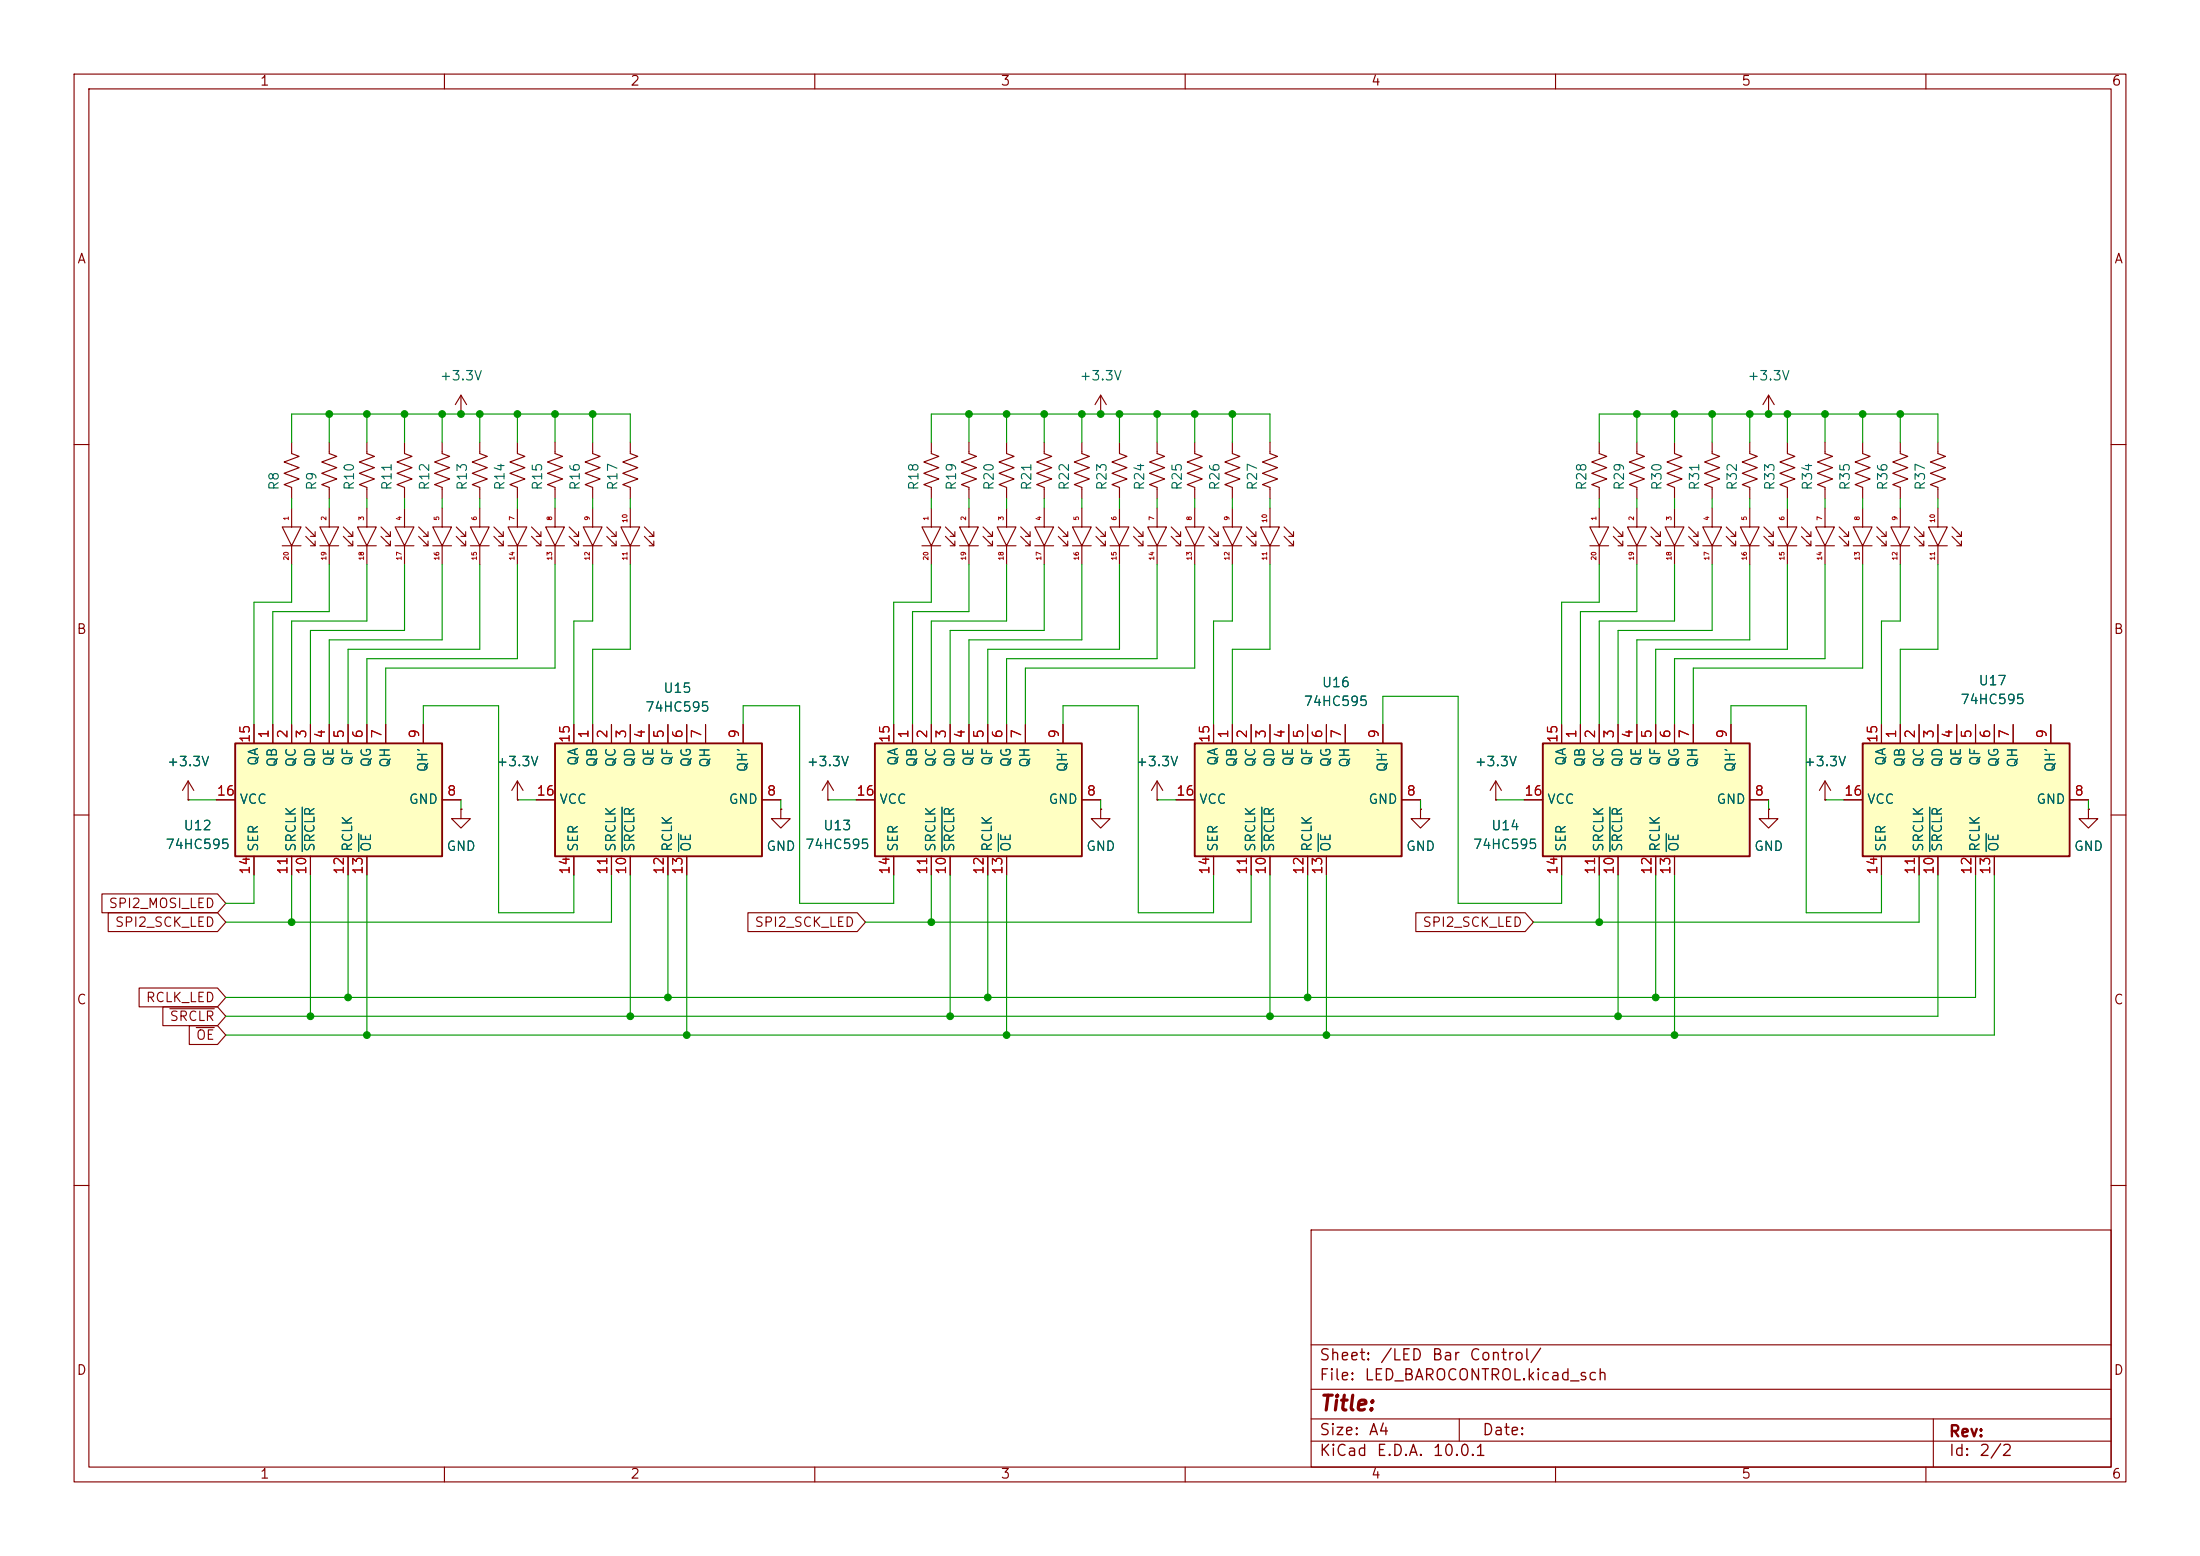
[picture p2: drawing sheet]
<svg xmlns="http://www.w3.org/2000/svg" width="297mm" height="210mm" viewBox="0 0 297 210" stroke-linecap="round" stroke-linejoin="round" font-family="sans-serif">
<g fill="none" stroke="#840000" stroke-width=".15">
<path d="M10 10h277v190h-277zM12 12h273v186h-273zM60 10v2M110 10v2M160 10v2M210 10v2M260 10v2M10 60h2M68.6 71.1h2.5l-1.3 2.6zM68.6 73.7h2.5M69.8 68.6v2.5M69.8 73.7v2.5"/>
<path d="M71.8 71.1l1.2 1.3h-.6M71.8 72.4l1.2 1.3v-.7M72.4 73.7h.6M73 71.8v.6M285 60h2M10 110h2M105.4 109.2v1.3h1.3l-1.3 1.3-1.3-1.3h1.3M105.4 109.2h.1M285 110h2M10 160h2M177 166h108v32h-108zM285 160h2"/>
<path d="M60 198v2M110 198v2M160 198v2M177 194.5h108M177 191.5h108M177 187.5h108M177 181.5h108M197 191.5v3M210 198v2M260 198v2M261 191.5v6.5"/>
</g>
<path d="M74.9 100.3h28v15.3h-28z" fill="#ffffc2"/>
<path d="M74.9 100.3h28v15.3h-28z" fill="none" stroke="#840000" stroke-width=".25"/>
<g fill="none" stroke="#840000" stroke-width=".15">
<path d="M49.5 59.7v1.5l1 .4-2 .8 2 .7-2 .8 2 .7-2 .8 1 .4v1.5M54.6 59.7v1.5l1 .4-2 .8 2 .7-2 .8 2 .7-2 .8 1 .4v1.5M69.8 59.7v1.5l1.1 .4-2.1 .8 2.1 .7-2.1 .8 2.1 .7-2.1 .8 1 .4v1.5M74.9 59.7v1.5l1 .4-2 .8 2 .7-2 .8 2 .7-2 .8 1 .4v1.5M63.5 71.1h2.5l-1.2 2.6zM63.5 73.7h2.5M64.8 68.6v2.5M64.8 73.7v2.5M66.7 71.1l1.2 1.3h-.6M66.7 72.4l1.2 1.3v-.7M67.3 73.7h.6M67.9 71.8v.6"/>
<path d="M73.7 71.1h2.5l-1.3 2.6zM73.7 73.7h2.5M74.9 68.6v2.5M74.9 73.7v2.5M76.8 71.1l1.3 1.3h-.6M76.8 72.4l1.3 1.3v-.7M77.5 73.7h.6M78.1 71.8v.6M78.7 71.1h2.6l-1.3 2.6zM78.7 73.7h2.6M80 68.6v2.5M80 73.7v2.5"/>
<path d="M81.9 71.1l1.3 1.3h-.7M81.9 72.4l1.3 1.3v-.7M82.5 73.7h.7M83.2 71.8v.6M124.5 71.1h2.5l-1.3 2.6zM124.5 73.7h2.5M125.7 68.6v2.5M125.7 73.7v2.5M127.6 71.1l1.3 1.3h-.6M127.6 72.4l1.3 1.3v-.7M128.3 73.7h.6M128.9 71.8v.6"/>
<path d="M129.5 71.1h2.6l-1.3 2.6zM129.5 73.7h2.6M130.8 68.6v2.5M130.8 73.7v2.5M132.7 71.1l1.3 1.3h-.7M132.7 72.4l1.3 1.3v-.7M133.3 73.7h.7M134 71.8v.6M134.6 71.1h2.6l-1.3 2.6zM134.6 73.7h2.6M135.9 68.6v2.5M135.9 73.7v2.5"/>
<path d="M137.8 71.1l1.3 1.3h-.7M137.8 72.4l1.3 1.3v-.7M138.4 73.7h.7M139.1 71.8v.6M245.1 71.1h2.5l-1.2 2.6zM245.1 73.7h2.5M246.4 68.6v2.5M246.4 73.7v2.5M248.3 71.1l1.3 1.3h-.7M248.3 72.4l1.3 1.3v-.7M248.9 73.7h.7M249.6 71.8v.6"/>
<path d="M77.5 97.8v2.5M80 97.8v2.5M82.5 97.8v2.5M85.1 97.8v2.5M87.6 97.8v2.5M90.2 97.8v2.5M92.7 97.8v2.5M95.2 97.8v2.5M100.3 97.8v2.5M25.4 108h.1M25.4 105.4l-.8 1.3M25.4 105.4l.8 1.3"/>
<path d="M25.4 105.4v2.6M72.4 108h2.5M77.5 115.6v2.5M82.5 115.6v2.5M85.1 115.6v2.5M90.2 115.6v2.5M92.7 115.6v2.5M102.9 108h2.5M246.4 108h.1M246.4 105.4v2.6M246.4 105.4l-.8 1.3M246.4 105.4l.7 1.3"/>
</g>
<path d="M84 108.9v6M91.6 112.5v2.4" fill="none" stroke="#006464" stroke-width=".15"/>
<path d="M251.5 100.3h27.9v15.3h-27.9z" fill="#ffffc2"/>
<path d="M251.5 100.3h27.9v15.3h-27.9z" fill="none" stroke="#840000" stroke-width=".25"/>
<g fill="none" stroke="#840000" stroke-width=".15">
<path d="M59.7 59.7v1.5l1 .4-2 .8 2 .7-2 .8 2 .7-2 .8 1 .4v1.5M62.2 55.9h.1M62.2 53.3l-.7 1.3M62.2 53.3l.8 1.3M62.2 53.3v2.6M64.8 59.7v1.5l1 .4-2 .8 2 .7-2 .8 2 .7-2 .8 1 .4v1.5M261.6 59.7v1.5l1 .4-2 .8 2 .7-2 .8 2 .7-2 .8 1 .4v1.5M83.8 71.1h2.6l-1.3 2.6zM83.8 73.7h2.6M85.1 68.6v2.5M85.1 73.7v2.5M87 71.1l1.3 1.3h-.7"/>
<path d="M87 72.4l1.3 1.3v-.7M87.6 73.7h.7M88.3 71.8v.6M144.8 71.1h2.5l-1.3 2.6zM144.8 73.7h2.5M146 68.6v2.5M146 73.7v2.5M148 71.1l1.2 1.3h-.6M148 72.4l1.2 1.3v-.7M148.6 73.7h.6M149.2 71.8v.6M250.2 71.1h2.5l-1.2 2.6z"/>
<path d="M250.2 73.7h2.5M251.5 68.6v2.5M251.5 73.7v2.5M253.4 71.1l1.2 1.3h-.6M253.4 72.4l1.2 1.3v-.7M254 73.7h.6M254.6 71.8v.6M254 97.8v2.5M256.5 97.8v2.5M259.1 97.8v2.5M261.6 97.8v2.5M264.2 97.8v2.5"/>
<path d="M266.7 97.8v2.5M269.2 97.8v2.5M271.8 97.8v2.5M276.9 97.8v2.5M248.9 108h2.6M254 115.6v2.5M259.1 115.6v2.5M261.6 115.6v2.5M266.7 115.6v2.5M269.2 115.6v2.5M279.4 108h2.5M281.9 109.2v1.3h1.3l-1.3 1.3-1.2-1.3h1.2"/>
<path d="M281.9 109.2h.1"/>
</g>
<path d="M260.5 108.9v6M268.1 112.5v2.4" fill="none" stroke="#006464" stroke-width=".15"/>
<path d="M118.1 100.3h27.9v15.3h-27.9z" fill="#ffffc2"/>
<path d="M118.1 100.3h27.9v15.3h-27.9z" fill="none" stroke="#840000" stroke-width=".25"/>
<g fill="none" stroke="#840000" stroke-width=".15">
<path d="M44.4 59.7v1.5l1.1 .4-2.1 .8 2.1 .7-2.1 .8 2.1 .7-2.1 .8 1 .4v1.5M80 59.7v1.5l1 .4-2 .8 2 .7-2 .8 2 .7-2 .8 1 .4v1.5M85.1 59.7v1.5l1 .4-2 .8 2 .7-2 .8 2 .7-2 .8 1 .4v1.5M38.1 71.1h2.5l-1.2 2.6zM38.1 73.7h2.5M39.4 68.6v2.5M39.4 73.7v2.5M41.3 71.1l1.2 1.3h-.6M41.3 72.4l1.2 1.3v-.7M41.9 73.7h.6M42.5 71.8v.6M43.2 71.1h2.5l-1.3 2.6z"/>
<path d="M43.2 73.7h2.5M44.4 68.6v2.5M44.4 73.7v2.5M46.4 71.1l1.2 1.3h-.6M46.4 72.4l1.2 1.3v-.7M47 73.7h.6M47.6 71.8v.6M139.7 71.1h2.5l-1.2 2.6zM139.7 73.7h2.5M141 68.6v2.5M141 73.7v2.5M142.9 71.1l1.2 1.3h-.6"/>
<path d="M142.9 72.4l1.2 1.3v-.7M143.5 73.7h.6M144.1 71.8v.6M120.6 97.8v2.5M123.2 97.8v2.5M125.7 97.8v2.5M128.3 97.8v2.5M130.8 97.8v2.5M133.3 97.8v2.5M135.9 97.8v2.5M138.4 97.8v2.5M143.5 97.8v2.5"/>
<path d="M62.2 109.2v1.3h1.3l-1.3 1.3-1.2-1.3h1.2M62.2 109.2h.1M69.8 108h.1M69.8 105.4l-.7 1.3M69.8 105.4l.8 1.3M69.8 105.4v2.6M111.8 108h.1M111.8 105.4l-.8 1.3M111.8 105.4l.7 1.3M111.8 105.4v2.6M115.6 108h2.5M120.6 115.6v2.5"/>
<path d="M125.7 115.6v2.5M128.3 115.6v2.5M133.3 115.6v2.5M135.9 115.6v2.5M146 108h2.6M148.6 109.2v1.3h1.3l-1.3 1.3-1.3-1.3h1.3M148.6 109.2h.1"/>
</g>
<path d="M127.2 108.9v6M134.8 112.5v2.4" fill="none" stroke="#006464" stroke-width=".15"/>
<path d="M31.7 100.3h28v15.3h-28z" fill="#ffffc2"/>
<path d="M31.7 100.3h28v15.3h-28z" fill="none" stroke="#840000" stroke-width=".25"/>
<g fill="none" stroke="#840000" stroke-width=".15">
<path d="M39.4 59.7v1.5l1 .4-2 .8 2 .7-2 .8 2 .7-2 .8 1 .4v1.5M125.7 59.7v1.5l1 .4-2 .8 2 .7-2 .8 2 .7-2 .8 1 .4v1.5M130.8 59.7v1.5l1 .4-2 .8 2 .7-2 .8 2 .7-2 .8 1 .4v1.5M135.9 59.7v1.5l1 .4-2 .8 2 .7-2 .8 2 .7-2 .8 1 .4v1.5M141 59.7v1.5l1 .4-2 .8 2 .7-2 .8 2 .7-2 .8 1 .4v1.5M146 59.7v1.5l1.1 .4-2.1 .8 2.1 .7-2.1 .8 2.1 .7-2.1 .8 1 .4v1.5M148.6 55.9h.1M148.6 53.3l-.8 1.3M148.6 53.3l.8 1.3M148.6 53.3v2.6M151.1 59.7v1.5l1 .4-2 .8 2 .7-2 .8 2 .7-2 .8 1 .4v1.5M156.2 59.7v1.5l1 .4-2 .8 2 .7-2 .8 2 .7-2 .8 1 .4v1.5"/>
<path d="M161.3 59.7v1.5l1 .4-2 .8 2 .7-2 .8 2 .7-2 .8 1 .4v1.5M166.4 59.7v1.5l1 .4-2 .8 2 .7-2 .8 2 .7-2 .8 1 .4v1.5M171.4 59.7v1.5l1.1 .4-2.1 .8 2.1 .7-2.1 .8 2.1 .7-2.1 .8 1 .4v1.5M215.9 59.7v1.5l1 .4-2 .8 2 .7-2 .8 2 .7-2 .8 1 .4v1.5M221 59.7v1.5l1 .4-2 .8 2 .7-2 .8 2 .7-2 .8 1 .4v1.5M48.3 71.1h2.5l-1.3 2.6zM48.3 73.7h2.5M49.5 68.6v2.5M49.5 73.7v2.5M51.4 71.1l1.3 1.3h-.6M51.4 72.4l1.3 1.3v-.7M52.1 73.7h.6"/>
<path d="M52.7 71.8v.6M53.3 71.1h2.6l-1.3 2.6zM53.3 73.7h2.6M54.6 68.6v2.5M54.6 73.7v2.5M56.5 71.1l1.3 1.3h-.7M56.5 72.4l1.3 1.3v-.7M57.1 73.7h.7M57.8 71.8v.6M58.4 71.1h2.6l-1.3 2.6zM58.4 73.7h2.6M59.7 68.6v2.5"/>
<path d="M59.7 73.7v2.5M61.6 71.1l1.3 1.3h-.7M61.6 72.4l1.3 1.3v-.7M62.2 73.7h.7M62.9 71.8v.6M149.9 71.1h2.5l-1.3 2.6zM149.9 73.7h2.5M151.1 68.6v2.5M151.1 73.7v2.5M153 71.1l1.3 1.3h-.6M153 72.4l1.3 1.3v-.7M153.7 73.7h.6"/>
<path d="M154.3 71.8v.6M154.9 71.1h2.6l-1.3 2.6zM154.9 73.7h2.6M156.2 68.6v2.5M156.2 73.7v2.5M158.1 71.1l1.3 1.3h-.7M158.1 72.4l1.3 1.3v-.7M158.7 73.7h.7M159.4 71.8v.6M160 71.1h2.6l-1.3 2.6zM160 73.7h2.6M161.3 68.6v2.5"/>
<path d="M161.3 73.7v2.5M163.2 71.1l1.3 1.3h-.7M163.2 72.4l1.3 1.3v-.7M163.8 73.7h.7M164.5 71.8v.6M165.1 71.1h2.5l-1.2 2.6zM165.1 73.7h2.5M166.4 68.6v2.5M166.4 73.7v2.5M168.3 71.1l1.2 1.3h-.6M168.3 72.4l1.2 1.3v-.7M168.9 73.7h.6"/>
<path d="M169.5 71.8v.6M170.2 71.1h2.5l-1.3 2.6zM170.2 73.7h2.5M171.4 68.6v2.5M171.4 73.7v2.5M173.4 71.1l1.2 1.3h-.6M173.4 72.4l1.2 1.3v-.7M174 73.7h.6M174.6 71.8v.6M214.6 71.1h2.6l-1.3 2.6zM214.6 73.7h2.6M215.9 68.6v2.5"/>
<path d="M215.9 73.7v2.5M217.8 71.1l1.3 1.3h-.7M217.8 72.4l1.3 1.3v-.7M218.4 73.7h.7M219.1 71.8v.6M219.7 71.1h2.5l-1.2 2.6zM219.7 73.7h2.5M221 68.6v2.5M221 73.7v2.5M222.9 71.1l1.3 1.3h-.7M222.9 72.4l1.3 1.3v-.7M223.5 73.7h.7"/>
<path d="M224.2 71.8v.6M34.3 97.8v2.5M36.8 97.8v2.5M39.4 97.8v2.5M41.9 97.8v2.5M44.4 97.8v2.5M47 97.8v2.5M49.5 97.8v2.5M52.1 97.8v2.5M57.1 97.8v2.5M29.2 108h2.5M34.3 115.6v2.5"/>
<path d="M39.4 115.6v2.5M41.9 115.6v2.5M47 115.6v2.5M49.5 115.6v2.5M59.7 108h2.5M201.9 108h.1M201.9 105.4l-.7 1.3M201.9 105.4l.8 1.3M201.9 105.4v2.6"/>
</g>
<path d="M40.8 108.9v6M48.4 112.5v2.4" fill="none" stroke="#006464" stroke-width=".15"/>
<path d="M208.3 100.3h27.9v15.3h-27.9z" fill="#ffffc2"/>
<path d="M208.3 100.3h27.9v15.3h-27.9z" fill="none" stroke="#840000" stroke-width=".25"/>
<g fill="none" stroke="#840000" stroke-width=".15">
<path d="M226.1 59.7v1.5l1 .4-2.1 .8 2.1 .7-2.1 .8 2.1 .7-2.1 .8 1.1 .4v1.5M231.1 59.7v1.5l1.1 .4-2.1 .8 2.1 .7-2.1 .8 2.1 .7-2.1 .8 1 .4v1.5M236.2 59.7v1.5l1 .4-2 .8 2 .7-2 .8 2 .7-2 .8 1 .4v1.5M238.8 55.9h.1M238.8 53.3l-.8 1.3M238.8 53.3l.7 1.3M238.8 53.3v2.6M241.3 59.7v1.5l1 .4-2 .8 2 .7-2 .8 2 .7-2 .8 1 .4v1.5M246.4 59.7v1.5l1 .4-2 .8 2 .7-2 .8 2 .7-2 .8 1 .4v1.5M251.5 59.7v1.5l1 .4-2.1 .8 2.1 .7-2.1 .8 2.1 .7-2.1 .8 1.1 .4v1.5M256.5 59.7v1.5l1.1 .4-2.1 .8 2.1 .7-2.1 .8 2.1 .7-2.1 .8 1 .4v1.5M224.8 71.1h2.5l-1.2 2.6z"/>
<path d="M224.8 73.7h2.5M226.1 68.6v2.5M226.1 73.7v2.5M228 71.1l1.2 1.3h-.6M228 72.4l1.2 1.3v-.7M228.6 73.7h.6M229.2 71.8v.6M229.9 71.1h2.5l-1.3 2.6zM229.9 73.7h2.5M231.1 68.6v2.5M231.1 73.7v2.5M233 71.1l1.3 1.3h-.6"/>
<path d="M233 72.4l1.3 1.3v-.7M233.7 73.7h.6M234.3 71.8v.6M234.9 71.1h2.6l-1.3 2.6zM234.9 73.7h2.6M236.2 68.6v2.5M236.2 73.7v2.5M238.1 71.1l1.3 1.3h-.6M238.1 72.4l1.3 1.3v-.7M238.8 73.7h.6M239.4 71.8v.6M255.3 71.1h2.5l-1.3 2.6z"/>
<path d="M255.3 73.7h2.5M256.5 68.6v2.5M256.5 73.7v2.5M258.4 71.1l1.3 1.3h-.6M258.4 72.4l1.3 1.3v-.7M259.1 73.7h.6M259.7 71.8v.6M260.3 71.1h2.6l-1.3 2.6zM260.3 73.7h2.6M261.6 68.6v2.5M261.6 73.7v2.5M263.5 71.1l1.3 1.3h-.6"/>
<path d="M263.5 72.4l1.3 1.3v-.7M264.2 73.7h.6M264.8 71.8v.6M210.8 97.8v2.5M213.4 97.8v2.5M215.9 97.8v2.5M218.4 97.8v2.5M221 97.8v2.5M223.5 97.8v2.5M226.1 97.8v2.5M228.6 97.8v2.5M233.7 97.8v2.5"/>
<path d="M156.2 108h.1M156.2 105.4l-.8 1.3M156.2 105.4l.8 1.3M156.2 105.4v2.6M191.8 109.2v1.3h1.2l-1.2 1.3-1.3-1.3h1.3M191.8 109.2h.1M205.7 108h2.6M210.8 115.6v2.5M215.9 115.6v2.5M218.4 115.6v2.5M223.5 115.6v2.5M226.1 115.6v2.5"/>
<path d="M236.2 108h2.6M238.8 109.2v1.3h1.2l-1.2 1.3-1.3-1.3h1.3M238.8 109.2h.1"/>
</g>
<path d="M217.3 108.9v6M225 112.5v2.4" fill="none" stroke="#006464" stroke-width=".15"/>
<path d="M161.3 100.3h27.9v15.3h-27.9z" fill="#ffffc2"/>
<path d="M161.3 100.3h27.9v15.3h-27.9z" fill="none" stroke="#840000" stroke-width=".25"/>
<g fill="none" stroke="#840000" stroke-width=".15">
<path d="M240 71.1h2.6l-1.3 2.6zM240 73.7h2.6M241.3 68.6v2.5M241.3 73.7v2.5M243.2 71.1l1.3 1.3h-.7M243.2 72.4l1.3 1.3v-.7M243.8 73.7h.7M244.5 71.8v.6M34.3 97.8v2.5M36.8 97.8v2.5M39.4 97.8v2.5M41.9 97.8v2.5"/>
<path d="M44.4 97.8v2.5M47 97.8v2.5M49.5 97.8v2.5M52.1 97.8v2.5M57.1 97.8v2.5M77.5 97.8v2.5M80 97.8v2.5M82.5 97.8v2.5M85.1 97.8v2.5M87.6 97.8v2.5M90.2 97.8v2.5M92.7 97.8v2.5"/>
<path d="M95.2 97.8v2.5M100.3 97.8v2.5M120.6 97.8v2.5M123.2 97.8v2.5M125.7 97.8v2.5M128.3 97.8v2.5M130.8 97.8v2.5M133.3 97.8v2.5M135.9 97.8v2.5M138.4 97.8v2.5M143.5 97.8v2.5M163.8 97.8v2.5"/>
<path d="M166.4 97.8v2.5M168.9 97.8v2.5M171.4 97.8v2.5M174 97.8v2.5M176.5 97.8v2.5M179.1 97.8v2.5M181.6 97.8v2.5M186.7 97.8v2.5M210.8 97.8v2.5M213.4 97.8v2.5M215.9 97.8v2.5M218.4 97.8v2.5"/>
<path d="M221 97.8v2.5M223.5 97.8v2.5M226.1 97.8v2.5M228.6 97.8v2.5M233.7 97.8v2.5M254 97.8v2.5M256.5 97.8v2.5M259.1 97.8v2.5M261.6 97.8v2.5M264.2 97.8v2.5M266.7 97.8v2.5M269.2 97.8v2.5"/>
<path d="M271.8 97.8v2.5M276.9 97.8v2.5M25.4 108h.1M29.2 108h2.5M34.3 115.6v2.5M39.4 115.6v2.5M41.9 115.6v2.5M47 115.6v2.5M49.5 115.6v2.5M59.7 108h2.5M62.2 109.2h.1M69.8 108h.1"/>
<path d="M72.4 108h2.5M77.5 115.6v2.5M82.5 115.6v2.5M85.1 115.6v2.5M90.2 115.6v2.5M92.7 115.6v2.5M102.9 108h2.5M105.4 109.2h.1M111.8 108h.1M115.6 108h2.5M120.6 115.6v2.5M125.7 115.6v2.5"/>
<path d="M128.3 115.6v2.5M133.3 115.6v2.5M135.9 115.6v2.5M146 108h2.6M148.6 109.2h.1M156.2 108h.1M158.7 108h2.6M163.8 115.6v2.5M168.9 115.6v2.5M171.4 115.6v2.5M176.5 115.6v2.5M179.1 115.6v2.5"/>
<path d="M189.2 108h2.6M191.8 109.2h.1M201.9 108h.1M205.7 108h2.6M210.8 115.6v2.5M215.9 115.6v2.5M218.4 115.6v2.5M223.5 115.6v2.5M226.1 115.6v2.5M236.2 108h2.6M238.8 109.2h.1M246.4 108h.1"/>
<path d="M248.9 108h2.6M254 115.6v2.5M259.1 115.6v2.5M261.6 115.6v2.5M266.7 115.6v2.5M269.2 115.6v2.5M279.4 108h2.5M281.9 109.2h.1M13.8 120.6h15.6l1.1 1.3-1.1 1.3h-15.6zM14.6 123.2h14.8l1.1 1.3-1.1 1.2h-14.8zM18.8 133.3h10.6l1.1 1.3-1.1 1.3h-10.6zM22 135.9h7.4l1.1 1.3-1.1 1.2h-7.4z"/>
<path d="M22.9 136.1h6M25.6 138.4h3.8l1.1 1.3-1.1 1.3h-3.8zM26.5 138.7h2.4M101 123.2h14.7l1.1 1.3-1.1 1.2h-14.7zM191.1 123.2h14.8l1.1 1.3-1.1 1.2h-14.8z"/>
</g>
<path d="M40.8 108.9v6M48.4 112.5v2.4M84 108.9v6M91.6 112.5v2.4M127.2 108.9v6M134.8 112.5v2.4M170.3 108.9v6M178 112.5v2.4M217.3 108.9v6M225 112.5v2.4M260.5 108.9v6M268.1 112.5v2.4" fill="none" stroke="#006464" stroke-width=".15"/>
<g fill="none" stroke="#009600" stroke-width=".15">
<path d="M39.4 59.7v-3.8h45.7v3.8M44.4 55.9v3.8M49.5 55.9v3.8M54.6 55.9v3.8M59.7 55.9v3.8M64.8 55.9v3.8M69.8 55.9v3.8M74.9 55.9v3.8M80 55.9v3.8M125.7 59.7v-3.8h45.7v3.8M130.8 55.9v3.8M135.9 55.9v3.8"/>
<path d="M141 55.9v3.8M146 55.9v3.8M151.1 55.9v3.8M156.2 55.9v3.8M161.3 55.9v3.8M166.4 55.9v3.8M215.9 59.7v-3.8h45.7v3.8M221 55.9v3.8M226.1 55.9v3.8M231.1 55.9v3.8M236.2 55.9v3.8M241.3 55.9v3.8"/>
<path d="M246.4 55.9v3.8M251.5 55.9v3.8M256.5 55.9v3.8M39.4 67.3v1.3M39.4 76.2v5.1h-5.1v16.5M44.4 67.3v1.3M44.4 76.2v6.4h-7.6v15.2M49.5 67.3v1.3M49.5 76.2v7.6h-10.1v14M54.6 67.3v1.3M54.6 76.2v8.9h-12.7v12.7M59.7 67.3v1.3"/>
<path d="M59.7 76.2v10.2h-15.3v11.4M64.8 67.3v1.3M64.8 76.2v11.4h-17.8v10.2M69.8 67.3v1.3M69.8 76.2v12.7h-20.3v8.9M74.9 67.3v1.3M74.9 76.2v14h-22.8v7.6M80 67.3v1.3M80 76.2v7.6h-2.5v14M85.1 67.3v1.3M85.1 76.2v11.4h-5.1v10.2M125.7 67.3v1.3"/>
<path d="M125.7 76.2v5.1h-5.1v16.5M130.8 67.3v1.3M130.8 76.2v6.4h-7.6v15.2M135.9 76.2v7.6h-10.2v14M135.9 67.3v1.3M141 76.2v8.9h-12.7v12.7M141 67.3v1.3M146 76.2v10.2h-15.2v11.4M146 67.3v1.3M151.1 76.2v11.4h-17.8v10.2M151.1 67.3v1.3M156.2 76.2v12.7h-20.3v8.9"/>
<path d="M156.2 67.3v1.3M161.3 76.2v14h-22.9v7.6M161.3 67.3v1.3M166.4 76.2v7.6h-2.6v14M166.4 67.3v1.3M171.4 76.2v11.4h-5v10.2M171.4 67.3v1.3M215.9 76.2v5.1h-5.1v16.5M215.9 67.3v1.3M221 76.2v6.4h-7.6v15.2M221 67.3v1.3M226.1 76.2v7.6h-10.2v14"/>
<path d="M226.1 67.3v1.3M231.1 76.2v8.9h-12.7v12.7M231.1 67.3v1.3M236.2 76.2v10.2h-15.2v11.4M236.2 67.3v1.3M241.3 76.2v11.4h-17.8v10.2M241.3 67.3v1.3M246.4 76.2v12.7h-20.3v8.9M246.4 67.3v1.3M251.5 76.2v14h-22.9v7.6M251.5 67.3v1.3M256.5 76.2v7.6h-2.5v14"/>
<path d="M256.5 67.3v1.3M261.6 76.2v11.4h-5.1v10.2M261.6 67.3v1.3M57.1 97.8v-2.5h10.2v27.9h10.2v-5.1M100.3 97.8v-2.5h7.6v26.6h12.7v-3.8M143.5 97.8v-2.5h10.2v27.9h10.1v-5.1M186.7 97.8v-3.8h10.1v27.9h14v-3.8M233.7 97.8v-2.5h10.1v27.9h10.2v-5.1M25.4 108h3.8M34.3 118.1v3.8h-3.8M39.4 118.1v6.4M41.9 118.1v19.1"/>
<path d="M47 118.1v16.5M49.5 118.1v21.6M62.2 108v1.2M69.8 108h2.6M82.5 118.1v6.4h-52M85.1 118.1v19.1M90.2 118.1v16.5M92.7 118.1v21.6M105.4 108v1.2M111.8 108h3.8M125.7 118.1v6.4M128.3 118.1v19.1"/>
<path d="M133.3 118.1v16.5M135.9 118.1v21.6M148.6 108v1.2M156.2 108h2.5M168.9 118.1v6.4h-52.1M171.4 118.1v19.1M176.5 118.1v16.5M179.1 118.1v21.6M191.8 108v1.2M201.9 108h3.8M215.9 118.1v6.4M218.4 118.1v19.1"/>
<path d="M223.5 118.1v16.5M226.1 118.1v21.6M238.8 108v1.2M246.4 108h2.5M259.1 118.1v6.4h-52.1M261.6 118.1v19.1h-231.1M266.7 118.1v16.5h-236.2M269.2 118.1v21.6h-238.7M281.9 108v1.2"/>
</g>
<g fill="#009600" stroke="#009600" stroke-width=".14">
<circle cx="90.2" cy="134.6" r=".46"/>
<circle cx="41.9" cy="137.2" r=".46"/>
<circle cx="49.5" cy="139.7" r=".46"/>
<circle cx="47" cy="134.6" r=".46"/>
<circle cx="92.7" cy="139.7" r=".46"/>
<circle cx="85.1" cy="137.2" r=".46"/>
<circle cx="133.3" cy="134.6" r=".46"/>
<circle cx="128.3" cy="137.2" r=".46"/>
<circle cx="135.9" cy="139.7" r=".46"/>
<circle cx="125.7" cy="124.5" r=".46"/>
<circle cx="59.7" cy="55.9" r=".46"/>
<circle cx="54.6" cy="55.9" r=".46"/>
<circle cx="69.8" cy="55.9" r=".46"/>
<circle cx="74.9" cy="55.9" r=".46"/>
<circle cx="49.5" cy="55.9" r=".46"/>
<circle cx="64.8" cy="55.9" r=".46"/>
<circle cx="62.2" cy="55.9" r=".46"/>
<circle cx="80" cy="55.9" r=".46"/>
<circle cx="44.4" cy="55.9" r=".46"/>
<circle cx="39.4" cy="124.5" r=".46"/>
<circle cx="146" cy="55.9" r=".46"/>
<circle cx="141" cy="55.9" r=".46"/>
<circle cx="148.6" cy="55.9" r=".46"/>
<circle cx="151.1" cy="55.9" r=".46"/>
<circle cx="135.9" cy="55.9" r=".46"/>
<circle cx="130.8" cy="55.9" r=".46"/>
<circle cx="226.1" cy="55.9" r=".46"/>
<circle cx="221" cy="55.9" r=".46"/>
<circle cx="161.3" cy="55.9" r=".46"/>
<circle cx="156.2" cy="55.9" r=".46"/>
<circle cx="166.4" cy="55.9" r=".46"/>
<circle cx="246.4" cy="55.9" r=".46"/>
<circle cx="251.5" cy="55.9" r=".46"/>
<circle cx="256.5" cy="55.9" r=".46"/>
<circle cx="241.3" cy="55.9" r=".46"/>
<circle cx="238.8" cy="55.9" r=".46"/>
<circle cx="171.4" cy="137.2" r=".46"/>
<circle cx="226.1" cy="139.7" r=".46"/>
<circle cx="179.1" cy="139.7" r=".46"/>
<circle cx="176.5" cy="134.6" r=".46"/>
<circle cx="215.9" cy="124.5" r=".46"/>
<circle cx="218.4" cy="137.2" r=".46"/>
<circle cx="223.5" cy="134.6" r=".46"/>
<circle cx="231.1" cy="55.9" r=".46"/>
<circle cx="236.2" cy="55.9" r=".46"/>
</g>
<text font-size="2" fill="#840000" x="178" y="190.9">Title:</text>
<g font-size="1.5" fill="#840000">
<text x="178" y="184">Sheet:</text>
<text x="186.2" y="184">/LED</text>
<text x="193.2" y="184">Bar</text>
<text x="198.3" y="184">Control/</text>
<text x="178" y="186.7">File:</text>
<text x="184.1" y="186.7">LED_BAROCONTROL.kicad_sch</text>
<text x="178" y="196.9">KiCad</text>
<text x="178" y="194.1">Size:</text>
<text x="184.7" y="194.1">A4</text>
<text x="185.7" y="196.9">E.D.A.</text>
<text x="193.3" y="196.9">10.0.1</text>
<text x="200" y="194.1">Date:</text>
<text x="263" y="194.3">Rev:</text>
<text x="263" y="196.9">Id:</text>
<text x="267.1" y="196.9">2/2</text>
</g>
<g font-size="1.3" fill="#840000">
<text x="35" y="11.9">1</text>
<text x="85" y="11.9">2</text>
<text x="135" y="11.9">3</text>
<text x="185" y="11.9">4</text>
<text x="235" y="11.9">5</text>
<text x="285" y="11.9">6</text>
<text x="10.3" y="35.9">A</text>
<text x="285.3" y="35.9">A</text>
<text x="10.3" y="85.9">B</text>
<text x="285.3" y="85.9">B</text>
<text x="14.6" y="122.9">SPI2_MOSI_LED</text>
<text x="15.4" y="125.4">SPI2_SCK_LED</text>
<text x="101.8" y="125.4">SPI2_SCK_LED</text>
<text x="192" y="125.4">SPI2_SCK_LED</text>
<text x="10.3" y="135.9">C</text>
<text x="19.6" y="135.6">RCLK_LED</text>
<text x="285.3" y="135.9">C</text>
<text x="22.8" y="138.1">SRCLR</text>
<text x="26.4" y="140.7">OE</text>
<text x="10.3" y="185.9">D</text>
<text x="285.3" y="185.9">D</text>
<text x="35" y="199.9">1</text>
<text x="85" y="199.9">2</text>
<text x="135" y="199.9">3</text>
<text x="185" y="199.9">4</text>
<text x="235" y="199.9">5</text>
<text x="285" y="199.9">6</text>
</g>
<g font-size="1.3" fill="#006464">
<text x="59.3" y="51.7">+3.3V</text>
<text x="145.6" y="51.7">+3.3V</text>
<text x="235.8" y="51.7">+3.3V</text>
<text x="37.9" y="66.3" transform="rotate(-90 37.9 66.3)">R8</text>
<text x="43" y="66.3" transform="rotate(-90 43 66.3)">R9</text>
<text x="48.1" y="66.3" transform="rotate(-90 48.1 66.3)">R10</text>
<text x="53.2" y="66.3" transform="rotate(-90 53.2 66.3)">R11</text>
<text x="58.3" y="66.3" transform="rotate(-90 58.3 66.3)">R12</text>
<text x="63.3" y="66.3" transform="rotate(-90 63.3 66.3)">R13</text>
<text x="68.4" y="66.3" transform="rotate(-90 68.4 66.3)">R14</text>
<text x="73.5" y="66.3" transform="rotate(-90 73.5 66.3)">R15</text>
<text x="78.6" y="66.3" transform="rotate(-90 78.6 66.3)">R16</text>
<text x="83.7" y="66.3" transform="rotate(-90 83.7 66.3)">R17</text>
<text x="124.3" y="66.3" transform="rotate(-90 124.3 66.3)">R18</text>
<text x="129.4" y="66.3" transform="rotate(-90 129.4 66.3)">R19</text>
<text x="134.5" y="66.3" transform="rotate(-90 134.5 66.3)">R20</text>
<text x="139.5" y="66.3" transform="rotate(-90 139.5 66.3)">R21</text>
<text x="144.6" y="66.3" transform="rotate(-90 144.6 66.3)">R22</text>
<text x="149.7" y="66.3" transform="rotate(-90 149.7 66.3)">R23</text>
<text x="154.8" y="66.3" transform="rotate(-90 154.8 66.3)">R24</text>
<text x="159.9" y="66.3" transform="rotate(-90 159.9 66.3)">R25</text>
<text x="164.9" y="66.3" transform="rotate(-90 164.9 66.3)">R26</text>
<text x="170" y="66.3" transform="rotate(-90 170 66.3)">R27</text>
<text x="214.5" y="66.3" transform="rotate(-90 214.5 66.3)">R28</text>
<text x="219.6" y="66.3" transform="rotate(-90 219.6 66.3)">R29</text>
<text x="224.6" y="66.3" transform="rotate(-90 224.6 66.3)">R30</text>
<text x="229.7" y="66.3" transform="rotate(-90 229.7 66.3)">R31</text>
<text x="234.8" y="66.3" transform="rotate(-90 234.8 66.3)">R32</text>
<text x="239.9" y="66.3" transform="rotate(-90 239.9 66.3)">R33</text>
<text x="245" y="66.3" transform="rotate(-90 245 66.3)">R34</text>
<text x="250" y="66.3" transform="rotate(-90 250 66.3)">R35</text>
<text x="255.1" y="66.3" transform="rotate(-90 255.1 66.3)">R36</text>
<text x="260.2" y="66.3" transform="rotate(-90 260.2 66.3)">R37</text>
<text x="89.5" y="93.8">U15</text>
<text x="175.9" y="95.6">74HC595</text>
<text x="178.4" y="93.1">U16</text>
<text x="264.6" y="95.4">74HC595</text>
<text x="267" y="92.8">U17</text>
<text x="87" y="96.4">74HC595</text>
<text x="22.5" y="103.7">+3.3V</text>
<text x="35.2" y="103.5" transform="rotate(-90 35.2 103.5)">QA</text>
<text x="37.7" y="103.6" transform="rotate(-90 37.7 103.6)">QB</text>
<text x="40.2" y="103.6" transform="rotate(-90 40.2 103.6)">QC</text>
<text x="42.8" y="103.6" transform="rotate(-90 42.8 103.6)">QD</text>
<text x="45.3" y="103.5" transform="rotate(-90 45.3 103.5)">QE</text>
<text x="47.9" y="103.5" transform="rotate(-90 47.9 103.5)">QF</text>
<text x="50.4" y="103.6" transform="rotate(-90 50.4 103.6)">QG</text>
<text x="52.9" y="103.7" transform="rotate(-90 52.9 103.7)">QH</text>
<text x="58" y="104.3" transform="rotate(-90 58 104.3)">QH'</text>
<text x="66.9" y="103.7">+3.3V</text>
<text x="78.3" y="103.5" transform="rotate(-90 78.3 103.5)">QA</text>
<text x="80.9" y="103.6" transform="rotate(-90 80.9 103.6)">QB</text>
<text x="83.4" y="103.6" transform="rotate(-90 83.4 103.6)">QC</text>
<text x="86" y="103.6" transform="rotate(-90 86 103.6)">QD</text>
<text x="88.5" y="103.5" transform="rotate(-90 88.5 103.5)">QE</text>
<text x="91" y="103.5" transform="rotate(-90 91 103.5)">QF</text>
<text x="93.6" y="103.6" transform="rotate(-90 93.6 103.6)">QG</text>
<text x="96.1" y="103.7" transform="rotate(-90 96.1 103.7)">QH</text>
<text x="101.2" y="104.3" transform="rotate(-90 101.2 104.3)">QH'</text>
<text x="108.8" y="103.7">+3.3V</text>
<text x="121.5" y="103.5" transform="rotate(-90 121.5 103.5)">QA</text>
<text x="124.1" y="103.6" transform="rotate(-90 124.1 103.6)">QB</text>
<text x="126.6" y="103.6" transform="rotate(-90 126.6 103.6)">QC</text>
<text x="129.1" y="103.6" transform="rotate(-90 129.1 103.6)">QD</text>
<text x="131.7" y="103.5" transform="rotate(-90 131.7 103.5)">QE</text>
<text x="134.2" y="103.5" transform="rotate(-90 134.2 103.5)">QF</text>
<text x="136.8" y="103.6" transform="rotate(-90 136.8 103.6)">QG</text>
<text x="139.3" y="103.7" transform="rotate(-90 139.3 103.7)">QH</text>
<text x="144.4" y="104.3" transform="rotate(-90 144.4 104.3)">QH'</text>
<text x="153.3" y="103.7">+3.3V</text>
<text x="164.7" y="103.5" transform="rotate(-90 164.7 103.5)">QA</text>
<text x="167.2" y="103.6" transform="rotate(-90 167.2 103.6)">QB</text>
<text x="169.8" y="103.6" transform="rotate(-90 169.8 103.6)">QC</text>
<text x="172.3" y="103.6" transform="rotate(-90 172.3 103.6)">QD</text>
<text x="174.9" y="103.5" transform="rotate(-90 174.9 103.5)">QE</text>
<text x="177.4" y="103.5" transform="rotate(-90 177.4 103.5)">QF</text>
<text x="179.9" y="103.6" transform="rotate(-90 179.9 103.6)">QG</text>
<text x="182.5" y="103.7" transform="rotate(-90 182.5 103.7)">QH</text>
<text x="187.6" y="104.3" transform="rotate(-90 187.6 104.3)">QH'</text>
<text x="199" y="103.7">+3.3V</text>
<text x="211.7" y="103.5" transform="rotate(-90 211.7 103.5)">QA</text>
<text x="214.2" y="103.6" transform="rotate(-90 214.2 103.6)">QB</text>
<text x="216.8" y="103.6" transform="rotate(-90 216.8 103.6)">QC</text>
<text x="219.3" y="103.6" transform="rotate(-90 219.3 103.6)">QD</text>
<text x="221.8" y="103.5" transform="rotate(-90 221.8 103.5)">QE</text>
<text x="224.4" y="103.5" transform="rotate(-90 224.4 103.5)">QF</text>
<text x="226.9" y="103.6" transform="rotate(-90 226.9 103.6)">QG</text>
<text x="229.5" y="103.7" transform="rotate(-90 229.5 103.7)">QH</text>
<text x="234.5" y="104.3" transform="rotate(-90 234.5 104.3)">QH'</text>
<text x="243.4" y="103.7">+3.3V</text>
<text x="254.9" y="103.5" transform="rotate(-90 254.9 103.5)">QA</text>
<text x="257.4" y="103.6" transform="rotate(-90 257.4 103.6)">QB</text>
<text x="259.9" y="103.6" transform="rotate(-90 259.9 103.6)">QC</text>
<text x="262.5" y="103.6" transform="rotate(-90 262.5 103.6)">QD</text>
<text x="265" y="103.5" transform="rotate(-90 265 103.5)">QE</text>
<text x="267.6" y="103.5" transform="rotate(-90 267.6 103.5)">QF</text>
<text x="270.1" y="103.6" transform="rotate(-90 270.1 103.6)">QG</text>
<text x="272.6" y="103.7" transform="rotate(-90 272.6 103.7)">QH</text>
<text x="277.7" y="104.3" transform="rotate(-90 277.7 104.3)">QH'</text>
<text x="24.7" y="112.4">U12</text>
<text x="32.3" y="108.8">VCC</text>
<text x="55.1" y="108.8">GND</text>
<text x="75.4" y="108.8">VCC</text>
<text x="98.3" y="108.8">GND</text>
<text x="111.1" y="112.4">U13</text>
<text x="118.6" y="108.8">VCC</text>
<text x="141.5" y="108.8">GND</text>
<text x="161.8" y="108.8">VCC</text>
<text x="184.6" y="108.8">GND</text>
<text x="201.2" y="112.4">U14</text>
<text x="208.8" y="108.8">VCC</text>
<text x="231.6" y="108.8">GND</text>
<text x="252" y="108.8">VCC</text>
<text x="274.8" y="108.8">GND</text>
<text x="22.2" y="114.9">74HC595</text>
<text x="35.2" y="115.1" transform="rotate(-90 35.2 115.1)">SER</text>
<text x="40.2" y="115.1" transform="rotate(-90 40.2 115.1)">SRCLK</text>
<text x="42.8" y="115.1" transform="rotate(-90 42.8 115.1)">SRCLR</text>
<text x="47.9" y="115.1" transform="rotate(-90 47.9 115.1)">RCLK</text>
<text x="50.4" y="115.1" transform="rotate(-90 50.4 115.1)">OE</text>
<text x="60.2" y="115.2">GND</text>
<text x="78.3" y="115.1" transform="rotate(-90 78.3 115.1)">SER</text>
<text x="83.4" y="115.1" transform="rotate(-90 83.4 115.1)">SRCLK</text>
<text x="86" y="115.1" transform="rotate(-90 86 115.1)">SRCLR</text>
<text x="91" y="115.1" transform="rotate(-90 91 115.1)">RCLK</text>
<text x="93.6" y="115.1" transform="rotate(-90 93.6 115.1)">OE</text>
<text x="103.4" y="115.2">GND</text>
<text x="108.6" y="114.9">74HC595</text>
<text x="121.5" y="115.1" transform="rotate(-90 121.5 115.1)">SER</text>
<text x="126.6" y="115.1" transform="rotate(-90 126.6 115.1)">SRCLK</text>
<text x="129.1" y="115.1" transform="rotate(-90 129.1 115.1)">SRCLR</text>
<text x="134.2" y="115.1" transform="rotate(-90 134.2 115.1)">RCLK</text>
<text x="136.8" y="115.1" transform="rotate(-90 136.8 115.1)">OE</text>
<text x="146.6" y="115.2">GND</text>
<text x="164.7" y="115.1" transform="rotate(-90 164.7 115.1)">SER</text>
<text x="169.8" y="115.1" transform="rotate(-90 169.8 115.1)">SRCLK</text>
<text x="172.3" y="115.1" transform="rotate(-90 172.3 115.1)">SRCLR</text>
<text x="177.4" y="115.1" transform="rotate(-90 177.4 115.1)">RCLK</text>
<text x="179.9" y="115.1" transform="rotate(-90 179.9 115.1)">OE</text>
<text x="189.7" y="115.2">GND</text>
<text x="198.8" y="114.9">74HC595</text>
<text x="211.7" y="115.1" transform="rotate(-90 211.7 115.1)">SER</text>
<text x="216.8" y="115.1" transform="rotate(-90 216.8 115.1)">SRCLK</text>
<text x="219.3" y="115.1" transform="rotate(-90 219.3 115.1)">SRCLR</text>
<text x="224.4" y="115.1" transform="rotate(-90 224.4 115.1)">RCLK</text>
<text x="226.9" y="115.1" transform="rotate(-90 226.9 115.1)">OE</text>
<text x="236.7" y="115.2">GND</text>
<text x="254.9" y="115.1" transform="rotate(-90 254.9 115.1)">SER</text>
<text x="259.9" y="115.1" transform="rotate(-90 259.9 115.1)">SRCLK</text>
<text x="262.5" y="115.1" transform="rotate(-90 262.5 115.1)">SRCLR</text>
<text x="267.6" y="115.1" transform="rotate(-90 267.6 115.1)">RCLK</text>
<text x="270.1" y="115.1" transform="rotate(-90 270.1 115.1)">OE</text>
<text x="279.9" y="115.2">GND</text>
</g>
<g font-size="1.3" fill="#a90000">
<text x="34" y="100.4" transform="rotate(-90 34 100.4)">15</text>
<text x="36.6" y="99.8" transform="rotate(-90 36.6 99.8)">1</text>
<text x="39.1" y="99.8" transform="rotate(-90 39.1 99.8)">2</text>
<text x="41.7" y="99.8" transform="rotate(-90 41.7 99.8)">3</text>
<text x="44.2" y="99.8" transform="rotate(-90 44.2 99.8)">4</text>
<text x="46.7" y="99.8" transform="rotate(-90 46.7 99.8)">5</text>
<text x="49.3" y="99.8" transform="rotate(-90 49.3 99.8)">6</text>
<text x="51.8" y="99.8" transform="rotate(-90 51.8 99.8)">7</text>
<text x="56.9" y="99.8" transform="rotate(-90 56.9 99.8)">9</text>
<text x="77.2" y="100.4" transform="rotate(-90 77.2 100.4)">15</text>
<text x="79.8" y="99.8" transform="rotate(-90 79.8 99.8)">1</text>
<text x="82.3" y="99.8" transform="rotate(-90 82.3 99.8)">2</text>
<text x="84.8" y="99.8" transform="rotate(-90 84.8 99.8)">3</text>
<text x="87.4" y="99.8" transform="rotate(-90 87.4 99.8)">4</text>
<text x="89.9" y="99.8" transform="rotate(-90 89.9 99.8)">5</text>
<text x="92.5" y="99.8" transform="rotate(-90 92.5 99.8)">6</text>
<text x="95" y="99.8" transform="rotate(-90 95 99.8)">7</text>
<text x="100.1" y="99.8" transform="rotate(-90 100.1 99.8)">9</text>
<text x="120.4" y="100.4" transform="rotate(-90 120.4 100.4)">15</text>
<text x="122.9" y="99.8" transform="rotate(-90 122.9 99.8)">1</text>
<text x="125.5" y="99.8" transform="rotate(-90 125.5 99.8)">2</text>
<text x="128" y="99.8" transform="rotate(-90 128 99.8)">3</text>
<text x="130.6" y="99.8" transform="rotate(-90 130.6 99.8)">4</text>
<text x="133.1" y="99.8" transform="rotate(-90 133.1 99.8)">5</text>
<text x="135.6" y="99.8" transform="rotate(-90 135.6 99.8)">6</text>
<text x="138.2" y="99.8" transform="rotate(-90 138.2 99.8)">7</text>
<text x="143.3" y="99.8" transform="rotate(-90 143.3 99.8)">9</text>
<text x="163.6" y="100.4" transform="rotate(-90 163.6 100.4)">15</text>
<text x="166.1" y="99.8" transform="rotate(-90 166.1 99.8)">1</text>
<text x="168.7" y="99.8" transform="rotate(-90 168.7 99.8)">2</text>
<text x="171.2" y="99.8" transform="rotate(-90 171.2 99.8)">3</text>
<text x="173.7" y="99.8" transform="rotate(-90 173.7 99.8)">4</text>
<text x="176.3" y="99.8" transform="rotate(-90 176.3 99.8)">5</text>
<text x="178.8" y="99.8" transform="rotate(-90 178.8 99.8)">6</text>
<text x="181.4" y="99.8" transform="rotate(-90 181.4 99.8)">7</text>
<text x="186.4" y="99.8" transform="rotate(-90 186.4 99.8)">9</text>
<text x="210.6" y="100.4" transform="rotate(-90 210.6 100.4)">15</text>
<text x="213.1" y="99.8" transform="rotate(-90 213.1 99.8)">1</text>
<text x="215.6" y="99.8" transform="rotate(-90 215.6 99.8)">2</text>
<text x="218.2" y="99.8" transform="rotate(-90 218.2 99.8)">3</text>
<text x="220.7" y="99.8" transform="rotate(-90 220.7 99.8)">4</text>
<text x="223.3" y="99.8" transform="rotate(-90 223.3 99.8)">5</text>
<text x="225.8" y="99.8" transform="rotate(-90 225.8 99.8)">6</text>
<text x="228.3" y="99.8" transform="rotate(-90 228.3 99.8)">7</text>
<text x="233.4" y="99.8" transform="rotate(-90 233.4 99.8)">9</text>
<text x="253.7" y="100.4" transform="rotate(-90 253.7 100.4)">15</text>
<text x="256.3" y="99.8" transform="rotate(-90 256.3 99.8)">1</text>
<text x="258.8" y="99.8" transform="rotate(-90 258.8 99.8)">2</text>
<text x="261.4" y="99.8" transform="rotate(-90 261.4 99.8)">3</text>
<text x="263.9" y="99.8" transform="rotate(-90 263.9 99.8)">4</text>
<text x="266.4" y="99.8" transform="rotate(-90 266.4 99.8)">5</text>
<text x="269" y="99.8" transform="rotate(-90 269 99.8)">6</text>
<text x="271.5" y="99.8" transform="rotate(-90 271.5 99.8)">7</text>
<text x="276.6" y="99.8" transform="rotate(-90 276.6 99.8)">9</text>
<text x="29.2" y="107.7">16</text>
<text x="60.3" y="107.7">8</text>
<text x="72.3" y="107.7">16</text>
<text x="103.4" y="107.7">8</text>
<text x="115.5" y="107.7">16</text>
<text x="146.6" y="107.7">8</text>
<text x="158.7" y="107.7">16</text>
<text x="189.8" y="107.7">8</text>
<text x="205.7" y="107.7">16</text>
<text x="236.8" y="107.7">8</text>
<text x="248.9" y="107.7">16</text>
<text x="280" y="107.7">8</text>
<text x="34" y="118.2" transform="rotate(-90 34 118.2)">14</text>
<text x="39.1" y="118.2" transform="rotate(-90 39.1 118.2)">11</text>
<text x="41.7" y="118.2" transform="rotate(-90 41.7 118.2)">10</text>
<text x="46.7" y="118.2" transform="rotate(-90 46.7 118.2)">12</text>
<text x="49.3" y="118.2" transform="rotate(-90 49.3 118.2)">13</text>
<text x="77.2" y="118.2" transform="rotate(-90 77.2 118.2)">14</text>
<text x="82.3" y="118.2" transform="rotate(-90 82.3 118.2)">11</text>
<text x="84.8" y="118.2" transform="rotate(-90 84.8 118.2)">10</text>
<text x="89.9" y="118.2" transform="rotate(-90 89.9 118.2)">12</text>
<text x="92.5" y="118.2" transform="rotate(-90 92.5 118.2)">13</text>
<text x="120.4" y="118.2" transform="rotate(-90 120.4 118.2)">14</text>
<text x="125.5" y="118.2" transform="rotate(-90 125.5 118.2)">11</text>
<text x="128" y="118.2" transform="rotate(-90 128 118.2)">10</text>
<text x="133.1" y="118.2" transform="rotate(-90 133.1 118.2)">12</text>
<text x="135.6" y="118.2" transform="rotate(-90 135.6 118.2)">13</text>
<text x="163.6" y="118.2" transform="rotate(-90 163.6 118.2)">14</text>
<text x="168.7" y="118.2" transform="rotate(-90 168.7 118.2)">11</text>
<text x="171.2" y="118.2" transform="rotate(-90 171.2 118.2)">10</text>
<text x="176.3" y="118.2" transform="rotate(-90 176.3 118.2)">12</text>
<text x="178.8" y="118.2" transform="rotate(-90 178.8 118.2)">13</text>
<text x="210.6" y="118.2" transform="rotate(-90 210.6 118.2)">14</text>
<text x="215.6" y="118.2" transform="rotate(-90 215.6 118.2)">11</text>
<text x="218.2" y="118.2" transform="rotate(-90 218.2 118.2)">10</text>
<text x="223.3" y="118.2" transform="rotate(-90 223.3 118.2)">12</text>
<text x="225.8" y="118.2" transform="rotate(-90 225.8 118.2)">13</text>
<text x="253.7" y="118.2" transform="rotate(-90 253.7 118.2)">14</text>
<text x="258.8" y="118.2" transform="rotate(-90 258.8 118.2)">11</text>
<text x="261.4" y="118.2" transform="rotate(-90 261.4 118.2)">10</text>
<text x="266.4" y="118.2" transform="rotate(-90 266.4 118.2)">12</text>
<text x="269" y="118.2" transform="rotate(-90 269 118.2)">13</text>
</g>
<g font-size=".6" fill="#a90000">
<text x="39.1" y="70.3" transform="rotate(-90 39.1 70.3)">1</text>
<text x="44.2" y="70.3" transform="rotate(-90 44.2 70.3)">2</text>
<text x="49.3" y="70.3" transform="rotate(-90 49.3 70.3)">3</text>
<text x="54.4" y="70.3" transform="rotate(-90 54.4 70.3)">4</text>
<text x="59.4" y="70.3" transform="rotate(-90 59.4 70.3)">5</text>
<text x="64.5" y="70.3" transform="rotate(-90 64.5 70.3)">6</text>
<text x="69.6" y="70.3" transform="rotate(-90 69.6 70.3)">7</text>
<text x="74.7" y="70.3" transform="rotate(-90 74.7 70.3)">8</text>
<text x="79.8" y="70.3" transform="rotate(-90 79.8 70.3)">9</text>
<text x="84.8" y="70.6" transform="rotate(-90 84.8 70.6)">10</text>
<text x="125.5" y="70.3" transform="rotate(-90 125.5 70.3)">1</text>
<text x="130.6" y="70.3" transform="rotate(-90 130.6 70.3)">2</text>
<text x="135.6" y="70.3" transform="rotate(-90 135.6 70.3)">3</text>
<text x="140.7" y="70.3" transform="rotate(-90 140.7 70.3)">4</text>
<text x="145.8" y="70.3" transform="rotate(-90 145.8 70.3)">5</text>
<text x="150.9" y="70.3" transform="rotate(-90 150.9 70.3)">6</text>
<text x="156" y="70.3" transform="rotate(-90 156 70.3)">7</text>
<text x="161" y="70.3" transform="rotate(-90 161 70.3)">8</text>
<text x="166.1" y="70.3" transform="rotate(-90 166.1 70.3)">9</text>
<text x="171.2" y="70.6" transform="rotate(-90 171.2 70.6)">10</text>
<text x="215.6" y="70.3" transform="rotate(-90 215.6 70.3)">1</text>
<text x="220.7" y="70.3" transform="rotate(-90 220.7 70.3)">2</text>
<text x="225.8" y="70.3" transform="rotate(-90 225.8 70.3)">3</text>
<text x="230.9" y="70.3" transform="rotate(-90 230.9 70.3)">4</text>
<text x="236" y="70.3" transform="rotate(-90 236 70.3)">5</text>
<text x="241" y="70.3" transform="rotate(-90 241 70.3)">6</text>
<text x="246.1" y="70.3" transform="rotate(-90 246.1 70.3)">7</text>
<text x="251.2" y="70.3" transform="rotate(-90 251.2 70.3)">8</text>
<text x="256.3" y="70.3" transform="rotate(-90 256.3 70.3)">9</text>
<text x="261.4" y="70.6" transform="rotate(-90 261.4 70.6)">10</text>
<text x="39.1" y="75.7" transform="rotate(-90 39.1 75.7)">20</text>
<text x="44.2" y="75.7" transform="rotate(-90 44.2 75.7)">19</text>
<text x="49.3" y="75.7" transform="rotate(-90 49.3 75.7)">18</text>
<text x="54.4" y="75.7" transform="rotate(-90 54.4 75.7)">17</text>
<text x="59.4" y="75.7" transform="rotate(-90 59.4 75.7)">16</text>
<text x="64.5" y="75.7" transform="rotate(-90 64.5 75.7)">15</text>
<text x="69.6" y="75.7" transform="rotate(-90 69.6 75.7)">14</text>
<text x="74.7" y="75.7" transform="rotate(-90 74.7 75.7)">13</text>
<text x="79.8" y="75.7" transform="rotate(-90 79.8 75.7)">12</text>
<text x="84.8" y="75.7" transform="rotate(-90 84.8 75.7)">11</text>
<text x="125.5" y="75.7" transform="rotate(-90 125.5 75.7)">20</text>
<text x="130.6" y="75.7" transform="rotate(-90 130.6 75.7)">19</text>
<text x="135.6" y="75.7" transform="rotate(-90 135.6 75.7)">18</text>
<text x="140.7" y="75.7" transform="rotate(-90 140.7 75.7)">17</text>
<text x="145.8" y="75.7" transform="rotate(-90 145.8 75.7)">16</text>
<text x="150.9" y="75.7" transform="rotate(-90 150.9 75.7)">15</text>
<text x="156" y="75.7" transform="rotate(-90 156 75.7)">14</text>
<text x="161" y="75.7" transform="rotate(-90 161 75.7)">13</text>
<text x="166.1" y="75.7" transform="rotate(-90 166.1 75.7)">12</text>
<text x="171.2" y="75.7" transform="rotate(-90 171.2 75.7)">11</text>
<text x="215.6" y="75.7" transform="rotate(-90 215.6 75.7)">20</text>
<text x="220.7" y="75.7" transform="rotate(-90 220.7 75.7)">19</text>
<text x="225.8" y="75.7" transform="rotate(-90 225.8 75.7)">18</text>
<text x="230.9" y="75.7" transform="rotate(-90 230.9 75.7)">17</text>
<text x="236" y="75.7" transform="rotate(-90 236 75.7)">16</text>
<text x="241" y="75.7" transform="rotate(-90 241 75.7)">15</text>
<text x="246.1" y="75.7" transform="rotate(-90 246.1 75.7)">14</text>
<text x="251.2" y="75.7" transform="rotate(-90 251.2 75.7)">13</text>
<text x="256.3" y="75.7" transform="rotate(-90 256.3 75.7)">12</text>
<text x="261.4" y="75.7" transform="rotate(-90 261.4 75.7)">11</text>
</g>
</svg>
